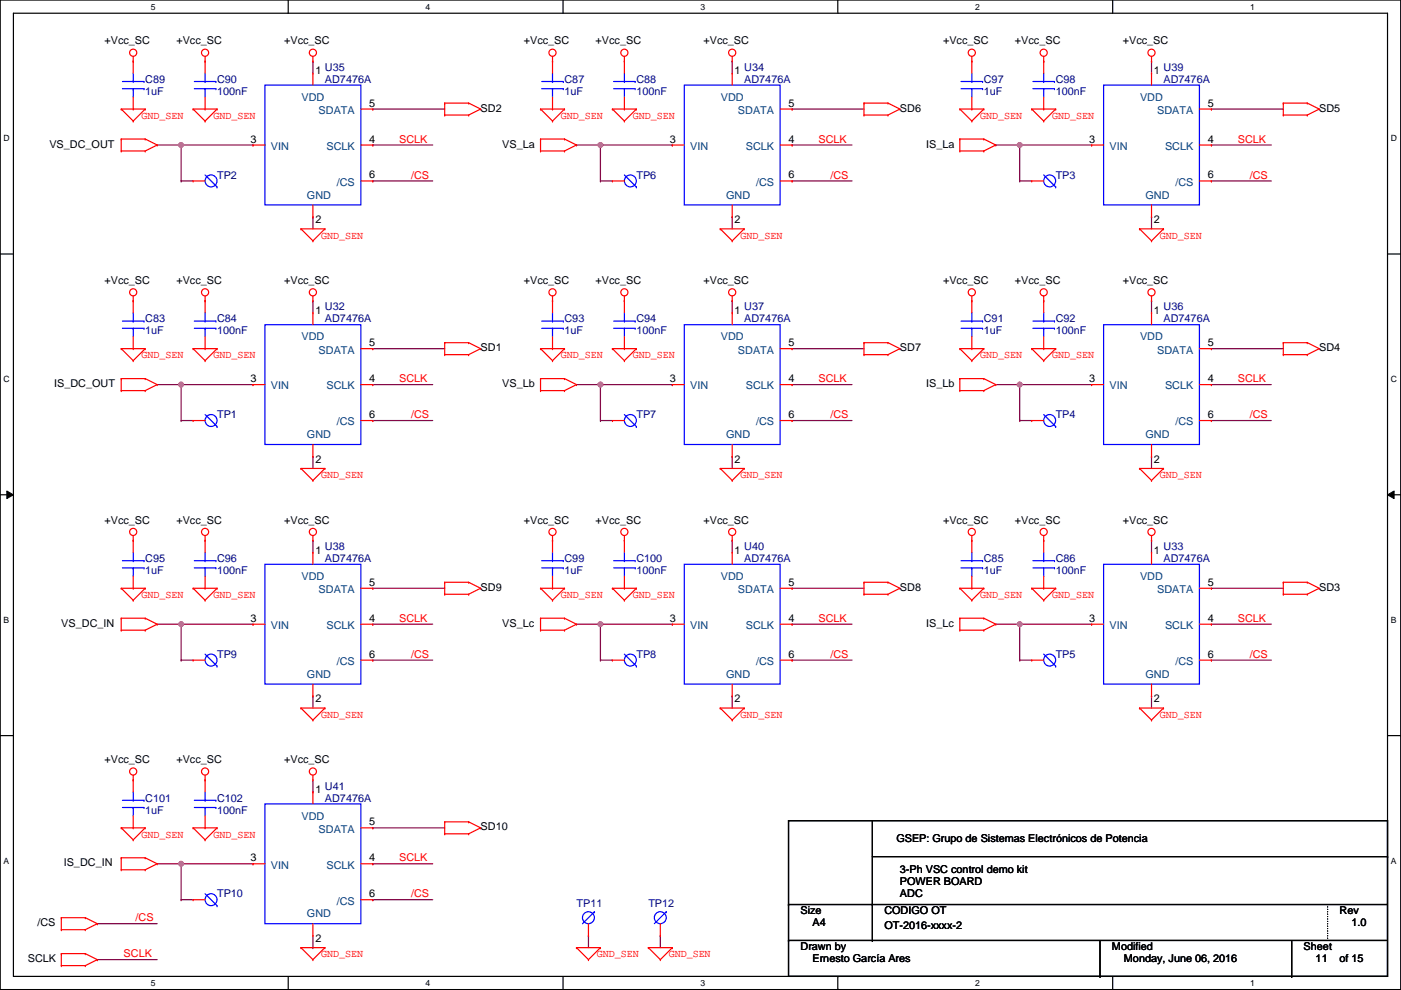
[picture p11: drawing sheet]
<svg xmlns="http://www.w3.org/2000/svg" width="297mm" height="210mm" viewBox="0 0 297 210" stroke-linecap="round" stroke-linejoin="round" font-family="sans-serif">
<path d="M0 0h297v209.8h-297zM2.8 2.8h291.4v204.2h-291.4z" fill="none" stroke="#000" stroke-width=".25"/>
<g fill="#fff">
<path d="M32 .4h1v2h-1z"/>
<path d="M32 207.4h1v2h-1z"/>
</g>
<path d="M61.1 0v2.8M61.1 207v2.8" fill="none" stroke="#000" stroke-width=".25"/>
<g fill="#fff">
<path d="M90.2 .4h1v2h-1z"/>
<path d="M90.2 207.4h1v2h-1z"/>
</g>
<path d="M119.4 0v2.8M119.4 207v2.8" fill="none" stroke="#000" stroke-width=".25"/>
<g fill="#fff">
<path d="M148.5 .4h1v2h-1z"/>
<path d="M148.5 207.4h1v2h-1z"/>
</g>
<path d="M177.6 0v2.8M177.6 207v2.8" fill="none" stroke="#000" stroke-width=".25"/>
<g fill="#fff">
<path d="M206.8 .4h1v2h-1z"/>
<path d="M206.8 207.4h1v2h-1z"/>
</g>
<path d="M235.9 0v2.8M235.9 207v2.8" fill="none" stroke="#000" stroke-width=".25"/>
<g fill="#fff">
<path d="M265 .4h1.1v2h-1.1z"/>
<path d="M265 207.4h1.1v2h-1.1z"/>
<path d="M.7 28.3h1.4v2.1h-1.4z"/>
<path d="M294.9 28.3h1.3v2.1h-1.3z"/>
<path d="M.7 79.4h1.4v2h-1.4z"/>
<path d="M294.9 79.4h1.3v2h-1.3z"/>
</g>
<path d="M0 53.9h2.8M294.2 53.9h2.8" fill="none" stroke="#000" stroke-width=".25"/>
<g fill="#fff">
<path d="M.7 130.4h1.3v2.1h-1.3z"/>
<path d="M294.9 130.4h1.2v2.1h-1.2z"/>
</g>
<path d="M0 104.9h2.8M294.2 104.9h2.8" fill="none" stroke="#000" stroke-width=".25"/>
<path d="M1.4 104.1l1.4 .8-1.4 .8zM294.2 104.9l1.4-.8v1.6z" fill="#000"/>
<path d="M1.4 104.1l1.4 .8-1.4 .8zM294.2 104.9l1.4-.8v1.6z" fill="none" stroke="#000" stroke-width=".21"/>
<g fill="#fff">
<path d="M.7 181.5h1.3v2h-1.3z"/>
<path d="M294.9 181.5h1.2v2h-1.2z"/>
</g>
<path d="M0 156h2.8M294.2 156h2.8" fill="none" stroke="#000" stroke-width=".25"/>
<g fill="none" stroke="#800040" stroke-width=".25">
<path d="M155.2 13h.1M155.2 13v2.5M122.2 30.7h5.1M127.3 30.7h.1M167.9 30.7h.1M167.9 38.4h.1M167.9 30.7h12.7M167.9 38.4h12.7M155.2 46h.1M155.2 46v2.5M155.2 63.8h.1M155.2 63.8v2.5"/>
<path d="M167.9 73.9h.1M167.9 73.9h15.3M122.2 81.5h5.1M127.3 81.5h.1M155.2 96.8h.1M155.2 96.8v2.5M167.9 81.5h.1M167.9 89.2h.1M167.9 81.5h12.7M167.9 89.2h12.7M66.3 114.6h.1M66.3 114.6v2.5"/>
<path d="M155.2 114.6h.1M155.2 114.6v2.5M244.1 114.6h.1M244.1 114.6v2.5M33.3 132.3h5.1M38.4 132.3h.1M79 132.3h.1M79 140h.1M79 124.7h.1M79 132.3h12.7M79 140h12.7M79 124.7h15.3"/>
<path d="M122.2 132.3h5.1M127.3 132.3h.1M167.9 132.3h.1M167.9 140h.1M167.9 124.7h.1M167.9 132.3h12.7M167.9 140h12.7M167.9 124.7h15.3M211.1 132.3h5.1M216.2 132.3h.1M256.8 132.3h.1M256.8 140h.1"/>
<path d="M256.8 124.7h.1M256.8 132.3h12.7M256.8 140h12.7M256.8 124.7h15.3M66.3 147.6h.1M66.3 147.6v2.5M155.2 147.6h.1M155.2 147.6v2.5M244.1 147.6h.1M244.1 147.6v2.5M66.3 167.9h.1M66.3 165.4v2.5"/>
<path d="M79 175.5h.1M79 175.5h15.3M20.6 195.8h.1M20.6 195.8h12.7M33.3 183.1h5.1M38.4 183.1h.1M66.3 198.4v2.5M79 183.1h.1M79 190.8h.1M79 183.1h12.7M79 190.8h12.7M20.6 203.5h.1"/>
<path d="M20.6 203.5h12.7M66.3 200.9h.1"/>
</g>
<circle cx="127.3" cy="30.7" r=".5" fill="#f0f"/>
<circle cx="127.3" cy="30.7" r=".5" fill="none" stroke="#f0f" stroke-width=".25"/>
<g fill="none" stroke="#800040" stroke-width=".25">
<path d="M66.3 13h.1M66.3 13v2.5M244.1 13h.1M244.1 13v2.5M33.3 30.7h20.3M38.4 30.7h.1M38.4 38.4h.1M38.4 38.4h2.5M38.4 30.7v7.7M53.6 30.7h.1M79 30.7h.1M79 38.4h.1"/>
<path d="M79 23.1h.1M79 23.1h15.3M79 30.7h12.7M79 38.4h12.7M167.9 23.1h.1M167.9 23.1h15.3M211.1 30.7h5.1M216.2 30.7h.1M256.8 30.7h.1M256.8 38.4h.1M256.8 23.1h.1M256.8 23.1h15.3"/>
<path d="M256.8 30.7h12.7M256.8 38.4h12.7M66.3 46h.1M66.3 46v2.5M244.1 46h.1M244.1 46v2.5M66.3 63.8h.1M66.3 63.8v2.5M79 73.9h.1M79 73.9h15.3M244.1 63.8h.1M244.1 63.8v2.5"/>
<path d="M256.8 73.9h.1M256.8 73.9h15.3M33.3 81.5h5.1M38.4 81.5h.1M66.3 96.8h.1M66.3 96.8v2.5M79 81.5h.1M79 89.2h.1M79 81.5h12.7M79 89.2h12.7M211.1 81.5h5.1M216.2 81.5h.1"/>
<path d="M244.1 96.8h.1M244.1 96.8v2.5M256.8 81.5h.1M256.8 89.2h.1M256.8 81.5h12.7M256.8 89.2h12.7"/>
</g>
<circle cx="38.4" cy="30.7" r=".5" fill="#f0f"/>
<circle cx="38.4" cy="30.7" r=".5" fill="none" stroke="#f0f" stroke-width=".25"/>
<path d="M38.4 89.2h.1M38.4 81.5h.1M38.4 89.2h2.5M38.4 81.5v7.7M38.4 81.5h15.2M53.6 81.5h.1" fill="none" stroke="#800040" stroke-width=".25"/>
<circle cx="38.4" cy="81.5" r=".5" fill="#f0f"/>
<circle cx="38.4" cy="81.5" r=".5" fill="none" stroke="#f0f" stroke-width=".25"/>
<path d="M216.2 38.4h.1M216.2 30.7h.1M216.2 38.4h2.5M216.2 30.7v7.7M216.2 30.7h15.2M231.4 30.7h.1" fill="none" stroke="#800040" stroke-width=".25"/>
<circle cx="216.2" cy="30.7" r=".5" fill="#f0f"/>
<circle cx="216.2" cy="30.7" r=".5" fill="none" stroke="#f0f" stroke-width=".25"/>
<path d="M216.2 89.2h.1M216.2 81.5h.1M216.2 89.2h2.5M216.2 81.5v7.7M216.2 81.5h15.2M231.4 81.5h.1" fill="none" stroke="#800040" stroke-width=".25"/>
<circle cx="216.2" cy="81.5" r=".5" fill="#f0f"/>
<circle cx="216.2" cy="81.5" r=".5" fill="none" stroke="#f0f" stroke-width=".25"/>
<path d="M216.2 140h.1M216.2 132.3h.1M216.2 140h2.5M216.2 132.3v7.7M216.2 132.3h15.2M231.4 132.3h.1" fill="none" stroke="#800040" stroke-width=".25"/>
<circle cx="216.2" cy="132.3" r=".5" fill="#f0f"/>
<circle cx="216.2" cy="132.3" r=".5" fill="none" stroke="#f0f" stroke-width=".25"/>
<path d="M127.3 38.4h.1M127.3 30.7h.1M127.3 38.4h2.5M127.3 30.7v7.7M127.3 30.7h15.2M142.5 30.7h.1M127.3 89.2h.1M127.3 81.5h.1M127.3 81.5v7.7M127.3 89.2h2.5M127.3 81.5h15.2M142.5 81.5h.1" fill="none" stroke="#800040" stroke-width=".25"/>
<circle cx="127.3" cy="81.5" r=".5" fill="#f0f"/>
<circle cx="127.3" cy="81.5" r=".5" fill="none" stroke="#f0f" stroke-width=".25"/>
<path d="M127.3 140h.1M127.3 132.3h.1M127.3 140h2.5M127.3 132.3v7.7" fill="none" stroke="#800040" stroke-width=".25"/>
<circle cx="127.3" cy="132.3" r=".5" fill="#f0f"/>
<circle cx="127.3" cy="132.3" r=".5" fill="none" stroke="#f0f" stroke-width=".25"/>
<path d="M38.4 140h.1M38.4 132.3h.1M38.4 140h2.5M38.4 132.3v7.7M127.3 132.3h15.2M142.5 132.3h.1" fill="none" stroke="#800040" stroke-width=".25"/>
<circle cx="38.4" cy="132.3" r=".5" fill="#f0f"/>
<circle cx="38.4" cy="132.3" r=".5" fill="none" stroke="#f0f" stroke-width=".25"/>
<path d="M38.4 132.3h15.2M53.6 132.3h.1M38.4 190.8h.1M38.4 183.1h.1M38.4 190.8h2.5M38.4 183.1v7.7" fill="none" stroke="#800040" stroke-width=".25"/>
<circle cx="38.4" cy="183.1" r=".5" fill="#f0f"/>
<circle cx="38.4" cy="183.1" r=".5" fill="none" stroke="#f0f" stroke-width=".25"/>
<path d="M38.4 183.1h15.2M53.6 183.1h.1M124.8 198.4h.1M124.8 198.4v2.5M140 198.4h.1M140 198.4v2.5" fill="none" stroke="#800040" stroke-width=".25"/>
<g fill="none" stroke="#f00" stroke-width=".25">
<path d="M28.2 13h.1M28.2 11.9v3.6M43.5 13h.1M43.5 11.9v3.6M66.3 13h.1M66.3 15.5h.1M66.3 11.9v1.1M66.3 15.5v2.5M117.1 13h.1M117.1 11.9v3.6M132.4 13h.1M132.4 11.9v3.6"/>
<path d="M155.2 13h.1M155.2 15.5h.1M155.2 11.9v1.1M155.2 15.5v2.5M206 13h.1M206 11.9v3.6M221.3 13h.1M221.3 11.9v3.6M244.1 13h.1M244.1 15.5h.1M244.1 11.9v1.1M244.1 15.5v2.5"/>
<path d="M25.7 32h.1M25.7 29.5h.1M25.7 23.1h.1M25.7 29.5v2.5M25.7 29.5h5.1M25.7 32h5.1M25.7 23.1h5.1M25.7 23.1l2.5 2.6M28.2 25.7h.1M28.2 23.1h.1M28.2 20.6v2.5M30.8 29.5h.1"/>
<path d="M30.8 32h.1M30.8 23.1h.1M30.8 29.5l2.5 1.2M30.8 23.1l-2.6 2.6M33.3 30.7h.1M33.3 30.7l-2.5 1.3M40.9 23.1h.1M40.9 38.4h.1M40.9 23.1h5.1M40.9 23.1l2.6 2.6M40.9 38.4h2.6M43.5 25.7h.1"/>
<path d="M43.5 23.1h.1M43.5 20.6v2.5M46 23.1h.1M46 23.1l-2.5 2.6M53.6 30.7h.1M53.6 30.7h2.6M76.5 23.1h2.5M76.5 30.7h2.5M76.5 38.4h2.5M79 38.4h.1M79 30.7h.1M79 23.1h.1"/>
<path d="M94.3 24.4h.1M94.3 21.9h.1M94.3 21.9v2.5M94.3 21.9h5.1M94.3 24.4h5.1M99.4 21.9h.1M99.4 24.4h.1M99.4 21.9l2.5 1.2M101.9 23.1h.1M101.9 23.1l-2.5 1.3M114.6 32h.1M114.6 29.5h.1"/>
<path d="M114.6 23.1h.1M114.6 29.5v2.5M114.6 29.5h5.1M114.6 32h5.1M114.6 23.1h5.1M114.6 23.1l2.5 2.6M117.1 25.7h.1M117.1 23.1h.1M117.1 20.6v2.5M119.7 29.5h.1M119.7 32h.1M119.7 23.1h.1"/>
<path d="M119.7 29.5l2.5 1.2M119.7 23.1l-2.6 2.6M122.2 30.7h.1M122.2 30.7l-2.5 1.3M129.8 23.1h.1M129.8 38.4h.1M129.8 23.1h5.1M129.8 23.1l2.6 2.6M129.8 38.4h2.6M132.4 25.7h.1M132.4 23.1h.1M132.4 20.6v2.5"/>
<path d="M134.9 23.1h.1M134.9 23.1l-2.5 2.6M142.5 30.7h.1M142.5 30.7h2.6M165.4 23.1h2.5M165.4 30.7h2.5M165.4 38.4h2.5M167.9 38.4h.1M167.9 30.7h.1M167.9 23.1h.1M183.2 24.4h.1M183.2 21.9h.1"/>
<path d="M183.2 21.9v2.5M183.2 21.9h5.1M183.2 24.4h5.1M188.3 21.9h.1M188.3 24.4h.1M188.3 21.9l2.5 1.2M190.8 23.1h.1M190.8 23.1l-2.5 1.3M203.5 32h.1M203.5 29.5h.1M203.5 23.1h.1M203.5 29.5h5.1"/>
<path d="M203.5 32h5.1M203.5 29.5v2.5M203.5 23.1h5.1M203.5 23.1l2.5 2.6M206 25.7h.1M206 23.1h.1M206 20.6v2.5M208.6 29.5h.1M208.6 32h.1M208.6 23.1h.1M208.6 29.5l2.5 1.2M208.6 23.1l-2.6 2.6"/>
<path d="M211.1 30.7h.1M211.1 30.7l-2.5 1.3M218.7 23.1h.1M218.7 38.4h.1M218.7 23.1h5.1M218.7 23.1l2.6 2.6M218.7 38.4h2.6M221.3 25.7h.1M221.3 23.1h.1M221.3 20.6v2.5M223.8 23.1h.1M223.8 23.1l-2.5 2.6"/>
<path d="M231.4 30.7h.1M231.4 30.7h2.6M254.3 23.1h2.5M254.3 30.7h2.5M254.3 38.4h2.5M256.8 38.4h.1M256.8 30.7h.1M256.8 23.1h.1M272.1 24.4h.1M272.1 21.9h.1M272.1 21.9v2.5M272.1 21.9h5.1"/>
<path d="M272.1 24.4h5.1M277.2 21.9h.1M277.2 24.4h.1M277.2 21.9l2.5 1.2M279.7 23.1h.1M279.7 23.1l-2.5 1.3M63.8 48.5h.1M63.8 48.5h5.1M63.8 48.5l2.5 2.6M66.3 51.1h.1M66.3 46h.1M66.3 43.4v2.6"/>
<path d="M68.9 48.5h.1M68.9 48.5l-2.6 2.6M152.7 48.5h.1M152.7 48.5h5.1M152.7 48.5l2.5 2.6M155.2 51.1h.1M155.2 46h.1M155.2 43.4v2.6M157.8 48.5h.1M157.8 48.5l-2.6 2.6M241.6 48.5h.1M241.6 48.5h5.1"/>
<path d="M241.6 48.5l2.5 2.6M244.1 51.1h.1M244.1 46h.1M244.1 43.4v2.6M246.7 48.5h.1M246.7 48.5l-2.6 2.6M25.7 73.9h.1M25.7 73.9h5.1M25.7 73.9l2.5 2.6M28.2 76.5h.1M28.2 63.8h.1M28.2 73.9h.1"/>
<path d="M28.2 62.7v3.6M28.2 71.4v2.5M30.8 73.9h.1M30.8 73.9l-2.6 2.6M40.9 73.9h.1M40.9 73.9h5.1M40.9 73.9l2.6 2.6M43.5 63.8h.1M43.5 76.5h.1M43.5 73.9h.1M43.5 62.7v3.6M43.5 71.4v2.5"/>
<path d="M46 73.9h.1M46 73.9l-2.5 2.6M66.3 63.8h.1M66.3 66.3h.1M66.3 62.7v1.1M66.3 66.3v2.5M76.5 73.9h2.5M79 73.9h.1M94.3 75.2h.1M94.3 72.7h.1M94.3 72.7v2.5M94.3 72.7h5.1"/>
<path d="M94.3 75.2h5.1M99.4 72.7h.1M99.4 75.2h.1M99.4 72.7l2.5 1.2M101.9 73.9h.1M101.9 73.9l-2.5 1.3M114.6 73.9h.1M114.6 73.9h5.1M114.6 73.9l2.5 2.6M117.1 76.5h.1M117.1 63.8h.1M117.1 73.9h.1"/>
<path d="M117.1 62.7v3.6M117.1 71.4v2.5M119.7 73.9h.1M119.7 73.9l-2.6 2.6M129.8 73.9h.1M129.8 73.9h5.1M129.8 73.9l2.6 2.6M132.4 63.8h.1M132.4 76.5h.1M132.4 73.9h.1M132.4 62.7v3.6M132.4 71.4v2.5"/>
<path d="M134.9 73.9h.1M134.9 73.9l-2.5 2.6M155.2 63.8h.1M155.2 66.3h.1M155.2 62.7v1.1M155.2 66.3v2.5M165.4 73.9h2.5M167.9 73.9h.1M183.2 75.2h.1M183.2 72.7h.1M183.2 72.7h5.1M183.2 75.2h5.1"/>
<path d="M183.2 72.7v2.5M188.3 72.7h.1M188.3 75.2h.1M188.3 72.7l2.5 1.2M190.8 73.9h.1M190.8 73.9l-2.5 1.3M203.5 73.9h.1M203.5 73.9h5.1M203.5 73.9l2.5 2.6M206 76.5h.1M206 63.8h.1M206 73.9h.1"/>
<path d="M206 62.7v3.6M206 71.4v2.5M208.6 73.9h.1M208.6 73.9l-2.6 2.6M218.7 73.9h.1M218.7 73.9h5.1M218.7 73.9l2.6 2.6M221.3 63.8h.1M221.3 76.5h.1M221.3 73.9h.1M221.3 62.7v3.6M221.3 71.4v2.5"/>
<path d="M223.8 73.9h.1M223.8 73.9l-2.5 2.6M244.1 63.8h.1M244.1 66.3h.1M244.1 62.7v1.1M244.1 66.3v2.5M254.3 73.9h2.5M256.8 73.9h.1M272.1 75.2h.1M272.1 72.7h.1M272.1 72.7v2.5M272.1 72.7h5.1"/>
<path d="M272.1 75.2h5.1M277.2 72.7h.1M277.2 75.2h.1M277.2 72.7l2.5 1.2M279.7 73.9h.1M279.7 73.9l-2.5 1.3M25.7 82.8h.1M25.7 80.3h.1M25.7 80.3v2.5M25.7 80.3h5.1M25.7 82.8h5.1M30.8 80.3h.1"/>
<path d="M30.8 82.8h.1M30.8 80.3l2.5 1.2M33.3 81.5h.1M33.3 81.5l-2.5 1.3M40.9 89.2h.1M40.9 89.2h2.6M53.6 81.5h.1M53.6 81.5h2.6M63.8 99.3h.1M63.8 99.3h5.1M63.8 99.3l2.5 2.6M66.3 96.8h.1"/>
<path d="M66.3 94.2v2.6M68.9 99.3h.1M68.9 99.3l-2.6 2.6M76.5 81.5h2.5M76.5 89.2h2.5M79 89.2h.1M79 81.5h.1M114.6 82.8h.1M114.6 80.3h.1M114.6 80.3v2.5M114.6 80.3h5.1M114.6 82.8h5.1"/>
<path d="M119.7 80.3h.1M119.7 82.8h.1M119.7 80.3l2.5 1.2M122.2 81.5h.1M122.2 81.5l-2.5 1.3M129.8 89.2h.1M129.8 89.2h2.6M142.5 81.5h.1M142.5 81.5h2.6M152.7 99.3h.1M152.7 99.3h5.1M152.7 99.3l2.5 2.6"/>
<path d="M155.2 96.8h.1M155.2 94.2v2.6M157.8 99.3h.1M157.8 99.3l-2.6 2.6M165.4 81.5h2.5M165.4 89.2h2.5M167.9 89.2h.1M167.9 81.5h.1M203.5 82.8h.1M203.5 80.3h.1M203.5 80.3h5.1M203.5 82.8h5.1"/>
<path d="M203.5 80.3v2.5M208.6 80.3h.1M208.6 82.8h.1M208.6 80.3l2.5 1.2M211.1 81.5h.1M211.1 81.5l-2.5 1.3M218.7 89.2h.1M218.7 89.2h2.6M231.4 81.5h.1M231.4 81.5h2.6M241.6 99.3h.1M241.6 99.3h5.1"/>
<path d="M241.6 99.3l2.5 2.6M244.1 96.8h.1M244.1 94.2v2.6M246.7 99.3h.1M246.7 99.3l-2.6 2.6M254.3 81.5h2.5M254.3 89.2h2.5M256.8 89.2h.1M256.8 81.5h.1M28.2 114.6h.1M28.2 113.5v3.6M43.5 114.6h.1"/>
<path d="M43.5 113.5v3.6M66.3 114.6h.1M66.3 101.9h.1M66.3 117.1h.1M66.3 113.5v1.1M66.3 117.1v2.5M117.1 114.6h.1M117.1 113.5v3.6M132.4 114.6h.1M132.4 113.5v3.6M155.2 101.9h.1M155.2 114.6h.1"/>
<path d="M155.2 117.1h.1M155.2 113.5v1.1M155.2 117.1v2.5M206 114.6h.1M206 113.5v3.6M221.3 114.6h.1M221.3 113.5v3.6M244.1 114.6h.1M244.1 101.9h.1M244.1 117.1h.1M244.1 113.5v1.1M244.1 117.1v2.5"/>
<path d="M25.7 133.6h.1M25.7 131.1h.1M25.7 124.7h.1M25.7 131.1h5.1M25.7 133.6h5.1M25.7 131.1v2.5M25.7 124.7h5.1M25.7 124.7l2.5 2.6M28.2 127.3h.1M28.2 124.7h.1M28.2 122.2v2.5M30.8 131.1h.1"/>
<path d="M30.8 133.6h.1M30.8 124.7h.1M30.8 131.1l2.5 1.2M30.8 124.7l-2.6 2.6M33.3 132.3h.1M33.3 132.3l-2.5 1.3M40.9 124.7h.1M40.9 140h.1M40.9 124.7h5.1M40.9 124.7l2.6 2.6M40.9 140h2.6M43.5 127.3h.1"/>
<path d="M43.5 124.7h.1M43.5 122.2v2.5M46 124.7h.1M46 124.7l-2.5 2.6M53.6 132.3h.1M53.6 132.3h2.6M76.5 124.7h2.5M76.5 140h2.5M76.5 132.3h2.5M79 140h.1M79 132.3h.1M79 124.7h.1"/>
<path d="M94.3 126h.1M94.3 123.5h.1M94.3 123.5h5.1M94.3 126h5.1M94.3 123.5v2.5M99.4 123.5h.1M99.4 126h.1M99.4 123.5l2.5 1.2M101.9 124.7h.1M101.9 124.7l-2.5 1.3M114.6 133.6h.1M114.6 131.1h.1"/>
<path d="M114.6 124.7h.1M114.6 131.1h5.1M114.6 133.6h5.1M114.6 131.1v2.5M114.6 124.7h5.1M114.6 124.7l2.5 2.6M117.1 127.3h.1M117.1 124.7h.1M117.1 122.2v2.5M119.7 131.1h.1M119.7 133.6h.1M119.7 124.7h.1"/>
<path d="M119.7 131.1l2.5 1.2M119.7 124.7l-2.6 2.6M122.2 132.3h.1M122.2 132.3l-2.5 1.3M129.8 124.7h.1M129.8 140h.1M129.8 124.7h5.1M129.8 124.7l2.6 2.6M129.8 140h2.6M132.4 127.3h.1M132.4 124.7h.1M132.4 122.2v2.5"/>
<path d="M134.9 124.7h.1M134.9 124.7l-2.5 2.6M142.5 132.3h.1M142.5 132.3h2.6M165.4 124.7h2.5M165.4 140h2.5M165.4 132.3h2.5M167.9 140h.1M167.9 132.3h.1M167.9 124.7h.1M183.2 126h.1M183.2 123.5h.1"/>
<path d="M183.2 123.5h5.1M183.2 126h5.1M183.2 123.5v2.5M188.3 123.5h.1M188.3 126h.1M188.3 123.5l2.5 1.2M190.8 124.7h.1M190.8 124.7l-2.5 1.3M203.5 133.6h.1M203.5 131.1h.1M203.5 124.7h.1M203.5 131.1h5.1"/>
<path d="M203.5 133.6h5.1M203.5 131.1v2.5M203.5 124.7h5.1M203.5 124.7l2.5 2.6M206 127.3h.1M206 124.7h.1M206 122.2v2.5M208.6 131.1h.1M208.6 133.6h.1M208.6 124.7h.1M208.6 131.1l2.5 1.2M208.6 124.7l-2.6 2.6"/>
<path d="M211.1 132.3h.1M211.1 132.3l-2.5 1.3M218.7 124.7h.1M218.7 140h.1M218.7 124.7h5.1M218.7 124.7l2.6 2.6M218.7 140h2.6M221.3 127.3h.1M221.3 124.7h.1M221.3 122.2v2.5M223.8 124.7h.1M223.8 124.7l-2.5 2.6"/>
<path d="M231.4 132.3h.1M231.4 132.3h2.6M254.3 124.7h2.5M254.3 140h2.5M254.3 132.3h2.5M256.8 140h.1M256.8 132.3h.1M256.8 124.7h.1M272.1 126h.1M272.1 123.5h.1M272.1 123.5h5.1M272.1 126h5.1"/>
<path d="M272.1 123.5v2.5M277.2 123.5h.1M277.2 126h.1M277.2 123.5l2.5 1.2M279.7 124.7h.1M279.7 124.7l-2.5 1.3M63.8 150.1h.1M63.8 150.1h5.1M63.8 150.1l2.5 2.6M66.3 152.7h.1M66.3 147.6h.1M66.3 145v2.6"/>
<path d="M68.9 150.1h.1M68.9 150.1l-2.6 2.6M152.7 150.1h.1M152.7 150.1h5.1M152.7 150.1l2.5 2.6M155.2 152.7h.1M155.2 147.6h.1M155.2 145v2.6M157.8 150.1h.1M157.8 150.1l-2.6 2.6M241.6 150.1h.1M241.6 150.1h5.1"/>
<path d="M241.6 150.1l2.5 2.6M244.1 152.7h.1M244.1 147.6h.1M244.1 145v2.6M246.7 150.1h.1M246.7 150.1l-2.6 2.6M25.7 175.5h.1M25.7 175.5h5.1M25.7 175.5l2.5 2.6M28.2 178.1h.1M28.2 165.4h.1M28.2 175.5h.1"/>
<path d="M28.2 164.3v3.6M28.2 173v2.5M30.8 175.5h.1M30.8 175.5l-2.6 2.6M40.9 175.5h.1M40.9 175.5h5.1M40.9 175.5l2.6 2.6M43.5 165.4h.1M43.5 178.1h.1M43.5 175.5h.1M43.5 164.3v3.6M43.5 173v2.5"/>
<path d="M46 175.5h.1M46 175.5l-2.5 2.6M66.3 165.4h.1M66.3 167.9h.1M66.3 164.3v1.1M66.3 167.9v2.5M76.5 175.5h2.5M79 175.5h.1M94.3 176.8h.1M94.3 174.3h.1M94.3 174.3v2.5M94.3 174.3h5.1"/>
<path d="M94.3 176.8h5.1M99.4 174.3h.1M99.4 176.8h.1M99.4 174.3l2.5 1.2M101.9 175.5h.1M101.9 175.5l-2.5 1.3M13 197.1h.1M13 194.6h.1M13 194.6h5.1M13 197.1h5.1M13 194.6v2.5M18.1 194.6h.1"/>
<path d="M18.1 197.1h.1M18.1 194.6l2.5 1.2M20.6 195.8h.1M20.6 195.8l-2.5 1.3M25.7 184.4h.1M25.7 181.9h.1M25.7 181.9v2.5M25.7 181.9h5.1M25.7 184.4h5.1M30.8 181.9h.1M30.8 184.4h.1M30.8 181.9l2.5 1.2"/>
<path d="M33.3 183.1h.1M33.3 183.1l-2.5 1.3M40.9 190.8h.1M40.9 190.8h2.6M53.6 183.1h.1M53.6 183.1h2.6M66.3 198.4h.1M66.3 195.8v2.6M76.5 190.8h2.5M76.5 183.1h2.5M79 190.8h.1M79 183.1h.1"/>
<path d="M124.8 198.4h.1M124.8 195.8v2.6M140 198.4h.1M140 195.8v2.6M13 204.7h.1M13 202.2h.1M13 202.2v2.5M13 202.2h5.1M13 204.7h5.1M18.1 202.2h.1M18.1 204.7h.1M18.1 202.2l2.5 1.3"/>
<path d="M20.6 203.5h.1M20.6 203.5l-2.5 1.2M63.8 200.9h.1M63.8 200.9h5.1M63.8 200.9l2.5 2.6M66.3 203.5h.1M68.9 200.9h.1M68.9 200.9l-2.6 2.6M122.2 200.9h.1M122.2 200.9h5.1M122.2 200.9l2.6 2.6M124.8 203.5h.1"/>
<path d="M127.3 200.9h.1M127.3 200.9l-2.5 2.6M137.5 200.9h.1M137.5 200.9h5M137.5 200.9l2.5 2.6M140 203.5h.1M142.5 200.9h.1M142.5 200.9l-2.5 2.6"/>
<circle cx="28.2" cy="11.2" r=".76"/>
<circle cx="43.5" cy="11.2" r=".76"/>
<circle cx="66.3" cy="11.2" r=".76"/>
<circle cx="117.1" cy="11.2" r=".76"/>
<circle cx="132.4" cy="11.2" r=".76"/>
<circle cx="155.2" cy="11.2" r=".76"/>
<circle cx="206" cy="11.2" r=".76"/>
<circle cx="221.3" cy="11.2" r=".76"/>
<circle cx="244.1" cy="11.2" r=".76"/>
<circle cx="28.2" cy="62" r=".76"/>
<circle cx="43.5" cy="62" r=".76"/>
<circle cx="66.3" cy="62" r=".76"/>
<circle cx="117.1" cy="62" r=".76"/>
<circle cx="132.4" cy="62" r=".76"/>
<circle cx="155.2" cy="62" r=".76"/>
<circle cx="206" cy="62" r=".76"/>
<circle cx="221.3" cy="62" r=".76"/>
<circle cx="244.1" cy="62" r=".76"/>
<circle cx="28.2" cy="112.8" r=".76"/>
<circle cx="43.5" cy="112.8" r=".76"/>
<circle cx="66.3" cy="112.8" r=".76"/>
<circle cx="117.1" cy="112.8" r=".76"/>
<circle cx="132.4" cy="112.8" r=".76"/>
<circle cx="155.2" cy="112.8" r=".76"/>
<circle cx="206" cy="112.8" r=".76"/>
<circle cx="221.3" cy="112.8" r=".76"/>
<circle cx="244.1" cy="112.8" r=".76"/>
<circle cx="28.2" cy="163.6" r=".76"/>
<circle cx="43.5" cy="163.6" r=".76"/>
<circle cx="66.3" cy="163.6" r=".76"/>
</g>
<g fill="none" stroke="#000" stroke-width=".25">
<path d="M167.2 174h127v33h-127zM185 174v25.4M167.2 199.4h.1M167.2 191.8h.1M167.2 199.4h127M167.2 191.8h127M185 199.4h.1M185 191.8h.1M185 181.6h109.2M233.2 199.4v7.6M273.9 199.4v7.6M294.2 181.6h.1"/>
<path d="M233.2 207h.1M273.9 207h.1"/>
</g>
<path d="M281.5 191.8v7.6M281.5 199.4h.1" fill="none" stroke="#000" stroke-width=".25" stroke-dasharray="0 .5"/>
<g fill="none" stroke="#00f" stroke-width=".25">
<path d="M26 18.8h4.5M26 17.3h4.5M28.2 17.3h.1M28.2 18.8h.1M28.2 15.5v1.8M28.2 18.8v1.8M30.5 18.8h.1M30.5 17.3h.1M41.2 18.8h4.6M41.2 17.3h4.6M43.5 17.3h.1M43.5 18.8h.1"/>
<path d="M43.5 15.5v1.8M43.5 18.8v1.8M45.8 18.8h.1M45.8 17.3h.1M56.2 18h20.3v25.4h-20.3zM114.9 18.8h4.5M114.9 17.3h4.5M117.1 17.3h.1M117.1 18.8h.1M117.1 15.5v1.8M117.1 18.8v1.8M119.4 18.8h.1"/>
<path d="M119.4 17.3h.1M130.1 18.8h4.6M130.1 17.3h4.6M132.4 17.3h.1M132.4 18.8h.1M132.4 15.5v1.8M132.4 18.8v1.8M134.7 18.8h.1M134.7 17.3h.1M145.1 18h20.3v25.4h-20.3zM203.8 18.8h4.5M203.8 17.3h4.5"/>
<path d="M206 17.3h.1M206 18.8h.1M206 15.5v1.8M206 18.8v1.8M208.3 18.8h.1M208.3 17.3h.1M219 18.8h4.6M219 17.3h4.6M221.3 17.3h.1M221.3 18.8h.1M221.3 15.5v1.8M221.3 18.8v1.8"/>
<path d="M223.6 18.8h.1M223.6 17.3h.1M234 18h20.3v25.4h-20.3zM43.5 37.1l2.5 2.5M46 39.6h.1M132.4 37.1l2.5 2.5M134.9 39.6h.1M221.3 37.1l2.5 2.5M223.8 39.6h.1M26 69.6h4.5M26 68.1h4.5M28.2 68.1h.1"/>
<path d="M28.2 69.6h.1M28.2 66.3v1.8M28.2 69.6v1.8M30.5 69.6h.1M30.5 68.1h.1M41.2 69.6h4.6M41.2 68.1h4.6M43.5 68.1h.1M43.5 69.6h.1M43.5 66.3v1.8M43.5 69.6v1.8M45.8 69.6h.1"/>
<path d="M45.8 68.1h.1M56.2 68.8h20.3v25.4h-20.3zM114.9 69.6h4.5M114.9 68.1h4.5M117.1 68.1h.1M117.1 69.6h.1M117.1 66.3v1.8M117.1 69.6v1.8M119.4 69.6h.1M119.4 68.1h.1M130.1 69.6h4.6M130.1 68.1h4.6"/>
<path d="M132.4 68.1h.1M132.4 69.6h.1M132.4 66.3v1.8M132.4 69.6v1.8M134.7 69.6h.1M134.7 68.1h.1M145.1 68.8h20.3v25.4h-20.3zM203.8 69.6h4.5M203.8 68.1h4.5M206 68.1h.1M206 69.6h.1M206 66.3v1.8"/>
<path d="M206 69.6v1.8M208.3 69.6h.1M208.3 68.1h.1M219 69.6h4.6M219 68.1h4.6M221.3 68.1h.1M221.3 69.6h.1M221.3 66.3v1.8M221.3 69.6v1.8M223.6 69.6h.1M223.6 68.1h.1M234 68.8h20.3v25.4h-20.3z"/>
<path d="M43.5 87.9l2.5 2.5M46 90.4h.1M132.4 87.9l2.5 2.5M134.9 90.4h.1M221.3 87.9l2.5 2.5M223.8 90.4h.1M26 118.9h4.5M28.2 118.9h.1M28.2 117.1v1.8M30.5 118.9h.1M41.2 118.9h4.6M43.5 118.9h.1"/>
<path d="M43.5 117.1v1.8M45.8 118.9h.1M56.2 119.6h20.3v25.4h-20.3zM114.9 118.9h4.5M117.1 118.9h.1M117.1 117.1v1.8M119.4 118.9h.1M130.1 118.9h4.6M132.4 118.9h.1M132.4 117.1v1.8M134.7 118.9h.1M145.1 119.6h20.3v25.4h-20.3z"/>
<path d="M203.8 118.9h4.5M206 118.9h.1M206 117.1v1.8M208.3 118.9h.1M219 118.9h4.6M221.3 118.9h.1M221.3 117.1v1.8M223.6 118.9h.1M234 119.6h20.3v25.4h-20.3zM26 120.4h4.5M28.2 120.4h.1M28.2 120.4v1.8"/>
<path d="M30.5 120.4h.1M41.2 120.4h4.6M43.5 120.4h.1M43.5 120.4v1.8M43.5 138.7l2.5 2.5M45.8 120.4h.1M114.9 120.4h4.5M117.1 120.4h.1M117.1 120.4v1.8M119.4 120.4h.1M130.1 120.4h4.6M132.4 120.4h.1"/>
<path d="M132.4 120.4v1.8M132.4 138.7l2.5 2.5M134.7 120.4h.1M203.8 120.4h4.5M206 120.4h.1M206 120.4v1.8M208.3 120.4h.1M219 120.4h4.6M221.3 120.4h.1M221.3 120.4v1.8M221.3 138.7l2.5 2.5M223.6 120.4h.1"/>
<path d="M46 141.2h.1M134.9 141.2h.1M223.8 141.2h.1M26 171.2h4.5M26 169.7h4.5M28.2 169.7h.1M28.2 171.2h.1M28.2 167.9v1.8M28.2 171.2v1.8M30.5 171.2h.1M30.5 169.7h.1M41.2 171.2h4.6"/>
<path d="M41.2 169.7h4.6M43.5 169.7h.1M43.5 171.2h.1M43.5 167.9v1.8M43.5 171.2v1.8M45.8 171.2h.1M45.8 169.7h.1M56.2 170.4h20.3v25.4h-20.3zM43.5 189.5l2.5 2.5M46 192h.1M126 193.3h.1M126 193.3l-2.5 2.5"/>
<path d="M141.3 193.3h.1M141.3 193.3l-2.6 2.5"/>
<circle cx="44.7" cy="38.4" r="1.27"/>
<circle cx="133.6" cy="38.4" r="1.27"/>
<circle cx="222.5" cy="38.4" r="1.27"/>
<circle cx="44.7" cy="89.2" r="1.27"/>
<circle cx="133.6" cy="89.2" r="1.27"/>
<circle cx="222.5" cy="89.2" r="1.27"/>
<circle cx="44.7" cy="140" r="1.27"/>
<circle cx="133.6" cy="140" r="1.27"/>
<circle cx="222.5" cy="140" r="1.27"/>
<circle cx="44.7" cy="190.8" r="1.27"/>
<circle cx="124.8" cy="194.6" r="1.27"/>
<circle cx="140" cy="194.6" r="1.27"/>
</g>
<circle cx="127.3" cy="30.7" r=".5" fill="#f0f"/>
<circle cx="127.3" cy="30.7" r=".5" fill="none" stroke="#f0f" stroke-width=".25"/>
<circle cx="38.4" cy="30.7" r=".5" fill="#f0f"/>
<circle cx="38.4" cy="30.7" r=".5" fill="none" stroke="#f0f" stroke-width=".25"/>
<circle cx="38.4" cy="81.5" r=".5" fill="#f0f"/>
<circle cx="38.4" cy="81.5" r=".5" fill="none" stroke="#f0f" stroke-width=".25"/>
<circle cx="216.2" cy="30.7" r=".5" fill="#f0f"/>
<circle cx="216.2" cy="30.7" r=".5" fill="none" stroke="#f0f" stroke-width=".25"/>
<circle cx="216.2" cy="81.5" r=".5" fill="#f0f"/>
<circle cx="216.2" cy="81.5" r=".5" fill="none" stroke="#f0f" stroke-width=".25"/>
<circle cx="216.2" cy="132.3" r=".5" fill="#f0f"/>
<circle cx="216.2" cy="132.3" r=".5" fill="none" stroke="#f0f" stroke-width=".25"/>
<circle cx="127.3" cy="81.5" r=".5" fill="#f0f"/>
<circle cx="127.3" cy="81.5" r=".5" fill="none" stroke="#f0f" stroke-width=".25"/>
<circle cx="127.3" cy="132.3" r=".5" fill="#f0f"/>
<circle cx="127.3" cy="132.3" r=".5" fill="none" stroke="#f0f" stroke-width=".25"/>
<circle cx="38.4" cy="132.3" r=".5" fill="#f0f"/>
<circle cx="38.4" cy="132.3" r=".5" fill="none" stroke="#f0f" stroke-width=".25"/>
<circle cx="38.4" cy="183.1" r=".5" fill="#f0f"/>
<circle cx="38.4" cy="183.1" r=".5" fill="none" stroke="#f0f" stroke-width=".25"/>
<g font-size="2.3">
<text x="22.1" y="9.4">+Vcc_SC</text>
<text x="37.4" y="9.4">+Vcc_SC</text>
<text x="60.2" y="9.4">+Vcc_SC</text>
<text x="111" y="9.4">+Vcc_SC</text>
<text x="126.3" y="9.4">+Vcc_SC</text>
<text x="149.1" y="9.4">+Vcc_SC</text>
<text x="199.9" y="9.4">+Vcc_SC</text>
<text x="215.2" y="9.4">+Vcc_SC</text>
<text x="238" y="9.4">+Vcc_SC</text>
<text x="66.9" y="15.8">1</text>
<text x="155.8" y="15.8">1</text>
<text x="244.7" y="15.8">1</text>
<text x="78.3" y="22.6">5</text>
<text x="101.9" y="23.7">SD2</text>
<text x="167.2" y="22.6">5</text>
<text x="190.8" y="23.7">SD6</text>
<text x="256.1" y="22.6">5</text>
<text x="279.7" y="23.7">SD5</text>
<text x="10.5" y="31.3">VS_DC_OUT</text>
<text x="53.1" y="30.2">3</text>
<text x="78.3" y="30.2">4</text>
<text x="106.5" y="31.3">VS_La</text>
<text x="142" y="30.2">3</text>
<text x="167.2" y="30.2">4</text>
<text x="196.4" y="31.3">IS_La</text>
<text x="230.9" y="30.2">3</text>
<text x="256.1" y="30.2">4</text>
<text x="78.3" y="37.8">6</text>
<text x="167.2" y="37.8">6</text>
<text x="256.1" y="37.8">6</text>
<text x="66.9" y="47.3">2</text>
<text x="155.8" y="47.3">2</text>
<text x="244.7" y="47.3">2</text>
<text x="22.1" y="60.2">+Vcc_SC</text>
<text x="37.4" y="60.2">+Vcc_SC</text>
<text x="60.2" y="60.2">+Vcc_SC</text>
<text x="111" y="60.2">+Vcc_SC</text>
<text x="126.3" y="60.2">+Vcc_SC</text>
<text x="149.1" y="60.2">+Vcc_SC</text>
<text x="199.9" y="60.2">+Vcc_SC</text>
<text x="215.2" y="60.2">+Vcc_SC</text>
<text x="238" y="60.2">+Vcc_SC</text>
<text x="66.9" y="66.6">1</text>
<text x="155.8" y="66.6">1</text>
<text x="244.7" y="66.6">1</text>
<text x="78.3" y="73.4">5</text>
<text x="101.9" y="74.5">SD1</text>
<text x="167.2" y="73.4">5</text>
<text x="190.8" y="74.5">SD7</text>
<text x="256.1" y="73.4">5</text>
<text x="279.7" y="74.5">SD4</text>
<text x="11.5" y="82.1">IS_DC_OUT</text>
<text x="53.1" y="81">3</text>
<text x="78.3" y="81">4</text>
<text x="106.5" y="82.1">VS_Lb</text>
<text x="142" y="81">3</text>
<text x="167.2" y="81">4</text>
<text x="196.4" y="82.1">IS_Lb</text>
<text x="230.9" y="81">3</text>
<text x="256.1" y="81">4</text>
<text x="78.3" y="88.6">6</text>
<text x="167.2" y="88.6">6</text>
<text x="256.1" y="88.6">6</text>
<text x="66.9" y="98.1">2</text>
<text x="155.8" y="98.1">2</text>
<text x="244.7" y="98.1">2</text>
<text x="22.1" y="111">+Vcc_SC</text>
<text x="37.4" y="111">+Vcc_SC</text>
<text x="60.2" y="111">+Vcc_SC</text>
<text x="111" y="111">+Vcc_SC</text>
<text x="126.3" y="111">+Vcc_SC</text>
<text x="149.1" y="111">+Vcc_SC</text>
<text x="199.9" y="111">+Vcc_SC</text>
<text x="215.2" y="111">+Vcc_SC</text>
<text x="238" y="111">+Vcc_SC</text>
<text x="66.9" y="117.4">1</text>
<text x="155.8" y="117.4">1</text>
<text x="244.7" y="117.4">1</text>
<text x="78.3" y="124.2">5</text>
<text x="101.9" y="125.3">SD9</text>
<text x="167.2" y="124.2">5</text>
<text x="190.8" y="125.3">SD8</text>
<text x="256.1" y="124.2">5</text>
<text x="279.7" y="125.3">SD3</text>
<text x="53.1" y="131.8">3</text>
<text x="78.3" y="131.8">4</text>
<text x="142" y="131.8">3</text>
<text x="167.2" y="131.8">4</text>
<text x="230.9" y="131.8">3</text>
<text x="256.1" y="131.8">4</text>
<text x="13" y="132.9">VS_DC_IN</text>
<text x="106.5" y="132.9">VS_Lc</text>
<text x="196.4" y="132.9">IS_Lc</text>
<text x="78.3" y="139.4">6</text>
<text x="167.2" y="139.4">6</text>
<text x="256.1" y="139.4">6</text>
<text x="66.9" y="148.9">2</text>
<text x="155.8" y="148.9">2</text>
<text x="244.7" y="148.9">2</text>
<text x="22.1" y="161.8">+Vcc_SC</text>
<text x="37.4" y="161.8">+Vcc_SC</text>
<text x="60.2" y="161.8">+Vcc_SC</text>
<text x="66.9" y="168.2">1</text>
<text x="78.3" y="175">5</text>
<text x="101.9" y="176.1">SD10</text>
<text x="190" y="178.6">GSEP: Grupo de Sistemas Electrónicos de Potencia</text>
<text x="13.5" y="183.7">IS_DC_IN</text>
<text x="53.1" y="182.6">3</text>
<text x="78.3" y="182.6">4</text>
<text x="190.8" y="185.2">3-Ph VSC control demo kit</text>
<text x="78.3" y="190.2">6</text>
<text x="190.8" y="187.7">POWER BOARD</text>
<text x="190.8" y="190.3">ADC</text>
<text x="7.9" y="196.4">/CS</text>
<text x="169.7" y="193.8">Size</text>
<text x="172.3" y="196.4">A4</text>
<text x="187.5" y="196.9">OT-2016-xxxx-2</text>
<text x="187.5" y="193.8">CODIGO OT</text>
<text x="284" y="193.8">Rev</text>
<text x="286.6" y="196.4">1.0</text>
<text x="5.9" y="204">SCLK</text>
<text x="66.9" y="199.7">2</text>
<text x="169.7" y="201.5">Drawn by</text>
<text x="172.3" y="204">Ernesto García Ares</text>
<text x="235.8" y="201.5">Modified</text>
<text x="238.3" y="204">Monday, June 06, 2016</text>
<text x="276.4" y="201.5">Sheet</text>
<text x="278.9" y="204">11</text>
<text x="284" y="204">of 15</text>
</g>
<g font-size="2.3" fill="#000080">
<text x="30.8" y="17.6">C89</text>
<text x="46" y="17.6">C90</text>
<text x="68.9" y="15">U35</text>
<text x="68.9" y="17.6">AD7476A</text>
<text x="119.7" y="17.6">C87</text>
<text x="134.9" y="17.6">C88</text>
<text x="157.8" y="15">U34</text>
<text x="157.8" y="17.6">AD7476A</text>
<text x="208.6" y="17.6">C97</text>
<text x="223.8" y="17.6">C98</text>
<text x="246.7" y="15">U39</text>
<text x="246.7" y="17.6">AD7476A</text>
<text x="30.8" y="20.1">1uF</text>
<text x="46" y="20.1">100nF</text>
<text x="119.7" y="20.1">1uF</text>
<text x="134.9" y="20.1">100nF</text>
<text x="208.6" y="20.1">1uF</text>
<text x="223.8" y="20.1">100nF</text>
<text x="46" y="37.9">TP2</text>
<text x="134.9" y="37.9">TP6</text>
<text x="223.8" y="37.9">TP3</text>
<text x="68.9" y="65.8">U32</text>
<text x="157.8" y="65.8">U37</text>
<text x="246.7" y="65.8">U36</text>
<text x="30.8" y="68.4">C83</text>
<text x="30.8" y="70.9">1uF</text>
<text x="46" y="68.4">C84</text>
<text x="46" y="70.9">100nF</text>
<text x="68.9" y="68.4">AD7476A</text>
<text x="119.7" y="68.4">C93</text>
<text x="119.7" y="70.9">1uF</text>
<text x="134.9" y="68.4">C94</text>
<text x="134.9" y="70.9">100nF</text>
<text x="157.8" y="68.4">AD7476A</text>
<text x="208.6" y="68.4">C91</text>
<text x="208.6" y="70.9">1uF</text>
<text x="223.8" y="68.4">C92</text>
<text x="223.8" y="70.9">100nF</text>
<text x="246.7" y="68.4">AD7476A</text>
<text x="46" y="88.7">TP1</text>
<text x="134.9" y="88.7">TP7</text>
<text x="223.8" y="88.7">TP4</text>
<text x="30.8" y="119.2">C95</text>
<text x="46" y="119.2">C96</text>
<text x="68.9" y="116.6">U38</text>
<text x="68.9" y="119.2">AD7476A</text>
<text x="119.7" y="119.2">C99</text>
<text x="134.9" y="119.2">C100</text>
<text x="157.8" y="116.6">U40</text>
<text x="157.8" y="119.2">AD7476A</text>
<text x="208.6" y="119.2">C85</text>
<text x="223.8" y="119.2">C86</text>
<text x="246.7" y="116.6">U33</text>
<text x="246.7" y="119.2">AD7476A</text>
<text x="30.8" y="121.7">1uF</text>
<text x="46" y="121.7">100nF</text>
<text x="119.7" y="121.7">1uF</text>
<text x="134.9" y="121.7">100nF</text>
<text x="208.6" y="121.7">1uF</text>
<text x="223.8" y="121.7">100nF</text>
<text x="46" y="139.5">TP9</text>
<text x="134.9" y="139.5">TP8</text>
<text x="223.8" y="139.5">TP5</text>
<text x="68.9" y="167.4">U41</text>
<text x="30.8" y="170">C101</text>
<text x="30.8" y="172.5">1uF</text>
<text x="46" y="170">C102</text>
<text x="46" y="172.5">100nF</text>
<text x="68.9" y="170">AD7476A</text>
<text x="46" y="190.3">TP10</text>
<text x="122.2" y="192.3">TP11</text>
<text x="137.5" y="192.3">TP12</text>
</g>
<g font-size="2.3" fill="#004080">
<text x="63.9" y="21.4">VDD</text>
<text x="152.8" y="21.4">VDD</text>
<text x="241.7" y="21.4">VDD</text>
<text x="67.6" y="24.2">SDATA</text>
<text x="156.5" y="24.2">SDATA</text>
<text x="245.4" y="24.2">SDATA</text>
<text x="57.5" y="31.8">VIN</text>
<text x="69.2" y="31.8">SCLK</text>
<text x="146.4" y="31.8">VIN</text>
<text x="158.1" y="31.8">SCLK</text>
<text x="235.3" y="31.8">VIN</text>
<text x="247" y="31.8">SCLK</text>
<text x="71.4" y="39.4">/CS</text>
<text x="160.3" y="39.4">/CS</text>
<text x="249.2" y="39.4">/CS</text>
<text x="65.1" y="42.1">GND</text>
<text x="154" y="42.1">GND</text>
<text x="242.9" y="42.1">GND</text>
<text x="63.9" y="72.2">VDD</text>
<text x="67.6" y="75">SDATA</text>
<text x="152.8" y="72.2">VDD</text>
<text x="156.5" y="75">SDATA</text>
<text x="241.7" y="72.2">VDD</text>
<text x="245.4" y="75">SDATA</text>
<text x="57.5" y="82.6">VIN</text>
<text x="69.2" y="82.6">SCLK</text>
<text x="146.4" y="82.6">VIN</text>
<text x="158.1" y="82.6">SCLK</text>
<text x="235.3" y="82.6">VIN</text>
<text x="247" y="82.6">SCLK</text>
<text x="65.1" y="92.9">GND</text>
<text x="71.4" y="90.2">/CS</text>
<text x="154" y="92.9">GND</text>
<text x="160.3" y="90.2">/CS</text>
<text x="242.9" y="92.9">GND</text>
<text x="249.2" y="90.2">/CS</text>
<text x="63.9" y="123">VDD</text>
<text x="67.6" y="125.8">SDATA</text>
<text x="152.8" y="123">VDD</text>
<text x="156.5" y="125.8">SDATA</text>
<text x="241.7" y="123">VDD</text>
<text x="245.4" y="125.8">SDATA</text>
<text x="57.5" y="133.4">VIN</text>
<text x="69.2" y="133.4">SCLK</text>
<text x="146.4" y="133.4">VIN</text>
<text x="158.1" y="133.4">SCLK</text>
<text x="235.3" y="133.4">VIN</text>
<text x="247" y="133.4">SCLK</text>
<text x="65.1" y="143.7">GND</text>
<text x="71.4" y="141">/CS</text>
<text x="154" y="143.7">GND</text>
<text x="160.3" y="141">/CS</text>
<text x="242.9" y="143.7">GND</text>
<text x="249.2" y="141">/CS</text>
<text x="63.9" y="173.8">VDD</text>
<text x="67.6" y="176.6">SDATA</text>
<text x="57.5" y="184.2">VIN</text>
<text x="69.2" y="184.2">SCLK</text>
<text x="71.4" y="191.8">/CS</text>
<text x="65.1" y="194.5">GND</text>
</g>
<g font-size="2.3" fill="#f00">
<text x="30" y="25.2">GND_SEN</text>
<text x="45.3" y="25.2">GND_SEN</text>
<text x="118.9" y="25.2">GND_SEN</text>
<text x="134.2" y="25.2">GND_SEN</text>
<text x="207.8" y="25.2">GND_SEN</text>
<text x="223.1" y="25.2">GND_SEN</text>
<text x="84.6" y="30.2">SCLK</text>
<text x="173.5" y="30.2">SCLK</text>
<text x="262.4" y="30.2">SCLK</text>
<text x="87.2" y="37.9">/CS</text>
<text x="176.1" y="37.9">/CS</text>
<text x="265" y="37.9">/CS</text>
<text x="68.1" y="50.6">GND_SEN</text>
<text x="157" y="50.6">GND_SEN</text>
<text x="245.9" y="50.6">GND_SEN</text>
<text x="30" y="76">GND_SEN</text>
<text x="45.3" y="76">GND_SEN</text>
<text x="118.9" y="76">GND_SEN</text>
<text x="134.2" y="76">GND_SEN</text>
<text x="207.8" y="76">GND_SEN</text>
<text x="223.1" y="76">GND_SEN</text>
<text x="84.6" y="81">SCLK</text>
<text x="173.5" y="81">SCLK</text>
<text x="262.4" y="81">SCLK</text>
<text x="87.2" y="88.7">/CS</text>
<text x="176.1" y="88.7">/CS</text>
<text x="265" y="88.7">/CS</text>
<text x="68.1" y="101.4">GND_SEN</text>
<text x="157" y="101.4">GND_SEN</text>
<text x="245.9" y="101.4">GND_SEN</text>
<text x="30" y="126.8">GND_SEN</text>
<text x="45.3" y="126.8">GND_SEN</text>
<text x="84.6" y="131.8">SCLK</text>
<text x="118.9" y="126.8">GND_SEN</text>
<text x="134.2" y="126.8">GND_SEN</text>
<text x="173.5" y="131.8">SCLK</text>
<text x="207.8" y="126.8">GND_SEN</text>
<text x="223.1" y="126.8">GND_SEN</text>
<text x="262.4" y="131.8">SCLK</text>
<text x="87.2" y="139.5">/CS</text>
<text x="176.1" y="139.5">/CS</text>
<text x="265" y="139.5">/CS</text>
<text x="68.1" y="152.2">GND_SEN</text>
<text x="157" y="152.2">GND_SEN</text>
<text x="245.9" y="152.2">GND_SEN</text>
<text x="30" y="177.6">GND_SEN</text>
<text x="45.3" y="177.6">GND_SEN</text>
<text x="84.6" y="182.6">SCLK</text>
<text x="87.2" y="190.3">/CS</text>
<text x="28.8" y="195.3">/CS</text>
<text x="26.2" y="203">SCLK</text>
<text x="68.1" y="203">GND_SEN</text>
<text x="126.5" y="203">GND_SEN</text>
<text x="141.8" y="203">GND_SEN</text>
</g>
<g font-size="1.8">
<text x="32" y="2">5</text>
<text x="90.2" y="2">4</text>
<text x="148.5" y="2">3</text>
<text x="206.8" y="2">2</text>
<text x="265" y="2">1</text>
<text x=".7" y="30">D</text>
<text x="294.9" y="30">D</text>
<text x=".7" y="81">C</text>
<text x="294.9" y="81">C</text>
<text x=".7" y="132.1">B</text>
<text x="294.9" y="132.1">B</text>
<text x=".7" y="183.1">A</text>
<text x="294.9" y="183.1">A</text>
<text x="32" y="209">5</text>
<text x="90.2" y="209">4</text>
<text x="148.5" y="209">3</text>
<text x="206.8" y="209">2</text>
<text x="265" y="209">1</text>
</g>
</svg>
